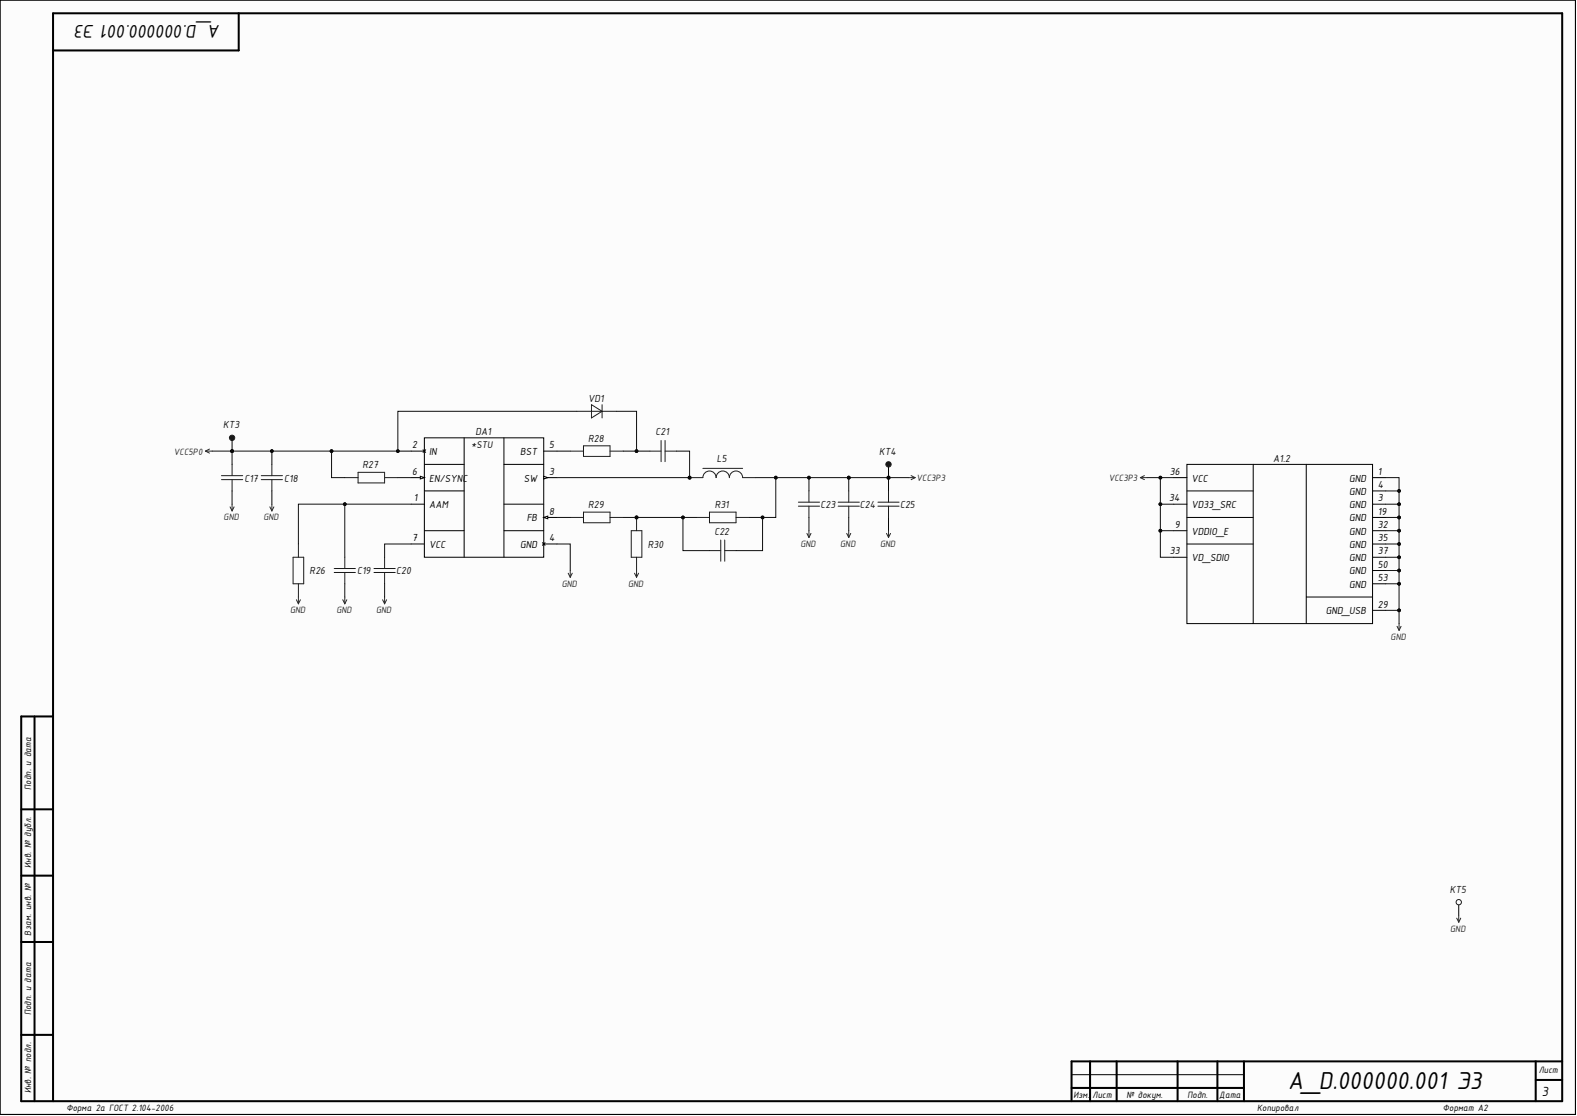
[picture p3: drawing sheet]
<svg xmlns="http://www.w3.org/2000/svg" width="594mm" height="420mm" viewBox="0 0 594 420" stroke-linecap="round" stroke-linejoin="round" font-family="sans-serif">
<path d="M0 0h593.1v419.6h-593.1z" fill-rule="evenodd" fill="#fcfcfc"/>
<path d="M0 0h593.1v419.6h-593.1z" fill="none" stroke="#000" stroke-width=".38"/>
<path d="M0 0h593.1v419.6h-593.1z" fill-rule="evenodd" fill="#fcfcfc"/>
<g fill="none" stroke="#000" stroke-width=".38">
<path d="M0 0h593.1v419.6h-593.1zM159.8 164.8h44.9v45h-44.9zM204.7 179.8h5M204.7 169.8h5M441.9 179.8h5M446.9 174.8h69.9v60h-69.9zM471.8 174.8v60M491.8 174.8v60M516.8 179.8h4.9M154.8 189.8h5M441.9 199.8h5M441.9 189.8h5"/>
<path d="M446.9 194.8h24.9M446.9 184.8h24.9M516.8 194.8h4.9M516.8 199.8h4.9M516.8 189.8h4.9M516.8 184.8h4.9M204.7 204.8h5M441.9 209.8h5M446.9 204.8h24.9M516.8 204.8h4.9M516.8 209.8h4.9M516.8 214.8h4.9"/>
<path d="M516.8 219.8h4.9M491.8 224.8h25M516.8 229.8h4.9M403.4 404.6h64.9"/>
</g>
<g fill="none" stroke="#000" stroke-width=".76">
<path d="M89.9 5v14h-69.9M13 269.7v144.9M20 269.7h-12v144.9h580.2v-409.6h-568.2v409.6M8 304.7h12M8 329.7h12M8 354.6h12M8 389.6h12M410.4 399.6v15M420.4 399.6v15M443.4 399.6v15M458.3 399.6v15M468.3 399.6v15"/>
<path d="M578.2 399.6v15M588.2 399.6h-184.8v15M403.4 409.6h64.9M578.2 406.6h10"/>
</g>
<path d="M429.3 179.8l1.6 .8M429.3 179.8h2.6M430.9 179.1l-1.6 .7M526 235.8l.7 1.5M526.7 234.8v2.5M527.5 235.8l-.8 1.5" fill="none" stroke="#262626" stroke-width=".38"/>
<path d="M204.7 179.3l1.5 .5-1.5 .5z" fill="#fbfbfb"/>
<path d="M154.8 169.8h5M159.3 169.3l1 1M159.8 174.8h14.9M160.3 169.3l-1 1M174.7 164.8v45M189.7 164.8v45M189.7 174.8h15M204.7 179.3l1.5 .5-1.5 .5zM159.8 184.8h14.9M204.7 194.8h5M204.2 204.3l1 1M205.2 204.3l-1 1" fill="none" stroke="#000" stroke-width=".38"/>
<path d="M204.7 194.8l1.5-.5v1z" fill="#fbfbfb"/>
<path d="M154.8 179.8h5M204.7 194.8l1.5-.5v1zM154.8 204.8h5" fill="none" stroke="#000" stroke-width=".38"/>
<path d="M158.3 179.3l1.5 .5-1.5 .5z" fill="#fbfbfb"/>
<path d="M158.3 179.3l1.5 .5-1.5 .5zM159.8 199.8h14.9M189.7 189.8h15M189.7 199.8h15" fill="none" stroke="#000" stroke-width=".38"/>
<path d="M217.2 154.9h15M222.7 152.4l4 2.5-4 2.4zM226.7 152.4v4.9M214.7 169.8h5M219.7 167.8h10v4h-10zM229.7 169.8h5M244.7 169.8h4.2M248.9 165.8v8M250.4 169.8h4.2M250.4 165.8v8" fill="none" stroke="#1c1c1c" stroke-width=".38"/>
<circle cx="259.6" cy="179.8" r=".51" fill="#0e0e0e"/>
<circle cx="259.6" cy="179.8" r=".51" fill="none" stroke="#0e0e0e" stroke-width=".38"/>
<path d="M259.6 179.8h5a2.49 2.49 0 0 1 2.5-2.5 2.49 2.49 0 0 1 2.5 2.5 2.49 2.49 0 0 1 2.5-2.5 2.49 2.49 0 0 1 2.5 2.5 2.5 2.5 0 0 1 2.5-2.5 2.5 2.5 0 0 1 2.5 2.5" fill="none" stroke="#1c1c1c" stroke-width=".38"/>
<circle cx="259.6" cy="179.8" r=".51" fill="#0e0e0e"/>
<circle cx="259.6" cy="179.8" r=".51" fill="none" stroke="#0e0e0e" stroke-width=".38"/>
<path d="M264.6 176.3h15M279.6 179.8h5M214.7 194.8h5M219.7 192.8h10v4h-10zM229.7 194.8h5M262.1 194.8h5M267.1 192.8h10v4h-10zM277.1 194.8h5" fill="none" stroke="#1c1c1c" stroke-width=".38"/>
<circle cx="239.7" cy="194.8" r=".51" fill="#0e0e0e"/>
<circle cx="239.7" cy="194.8" r=".51" fill="none" stroke="#0e0e0e" stroke-width=".38"/>
<path d="M239.7 194.8v5M239.7 209.8v5" fill="none" stroke="#1c1c1c" stroke-width=".38"/>
<circle cx="239.7" cy="194.8" r=".51" fill="#0e0e0e"/>
<circle cx="239.7" cy="194.8" r=".51" fill="none" stroke="#0e0e0e" stroke-width=".38"/>
<g fill="none" stroke="#1c1c1c" stroke-width=".38">
<path d="M83.4 179.1h8M87.4 174.8v4.3M98.4 179.1h8M102.4 174.8v4.3M129.8 179.8h5M134.8 177.8h10v4h-10zM144.8 179.8h5M83.4 180.6h8M87.4 180.6v4.2M98.4 180.6h8M102.4 180.6v4.2M237.7 199.8h3.9v10h-3.9z"/>
<path d="M300.6 190.6h8M300.6 189.1h8M304.6 184.8v4.3M304.6 190.6v4.2M315.5 190.6h8M315.5 189.1h8M319.5 184.8v4.3M319.5 190.6v4.2M330.5 190.6h8M330.5 189.1h8M334.5 184.8v4.3M334.5 190.6v4.2"/>
<path d="M110.3 209.8h4v10h-4zM112.3 204.8v5M112.3 219.8v5M125.8 215.5h8M125.8 214h8M129.8 209.8v4.2M129.8 215.5v4.3M140.8 215.5h8M140.8 214h8M144.8 209.8v4.2M144.8 215.5v4.3M267.1 207.3h4.3"/>
<path d="M271.4 203.3v8M272.9 207.3h4.2M272.9 203.3v8"/>
</g>
<g fill="none" stroke="#262626" stroke-width=".38">
<path d="M77.3 169.8l1.6 .8M77.3 169.8h2.6M78.9 169.1l-1.6 .7M342 179.8h2.5M343 179.1l1.5 .7M344.5 179.8l-1.5 .8M86.6 190.8l.8 1.5M87.4 189.8v2.5M88.1 190.8l-.7 1.5M101.6 190.8l.8 1.5M102.4 189.8v2.5M103.1 190.8l-.7 1.5"/>
<path d="M304.6 199.8v2.5M319.5 199.8v2.5M334.5 199.8v2.5M213.9 215.8l.8 1.5M214.7 214.8v2.5M215.5 215.8l-.8 1.5M238.9 215.8l.8 1.5M239.7 214.8v2.5M240.4 215.8l-.7 1.5M303.8 200.8l.8 1.5M305.3 200.8l-.7 1.5M318.8 200.8l.7 1.5"/>
<path d="M320.3 200.8l-.8 1.5M333.8 200.8l.7 1.5M335.3 200.8l-.8 1.5M111.6 225.8l.7 1.5M112.3 224.8v2.5M113.1 225.8l-.8 1.5M129.1 225.8l.7 1.5M129.8 224.8v2.5M130.6 225.8l-.8 1.5M144 225.8l.8 1.5M144.8 224.8v2.5M145.6 225.8l-.8 1.5"/>
</g>
<path d="M549.2 339.7v5" fill="none" stroke="#000" stroke-width=".38"/>
<circle cx="549.2" cy="339.7" r="1" fill="#fefefe"/>
<circle cx="549.2" cy="339.7" r="1" fill="none" stroke="#1c1c1c" stroke-width=".38"/>
<path d="M548.4 345.7l.8 1.5M549.2 344.7v2.5M550 345.7l-.8 1.5" fill="none" stroke="#262626" stroke-width=".38"/>
<circle cx="334.5" cy="179.8" r=".51" fill="#0e0e0e"/>
<circle cx="334.5" cy="179.8" r=".51" fill="none" stroke="#0e0e0e" stroke-width=".38"/>
<path d="M334.5 174.8v5" fill="none" stroke="#000" stroke-width=".38"/>
<circle cx="334.5" cy="179.8" r=".51" fill="#0e0e0e"/>
<circle cx="334.5" cy="179.8" r=".51" fill="none" stroke="#0e0e0e" stroke-width=".38"/>
<circle cx="334.5" cy="174.8" r="1" fill="#1c1c1c"/>
<circle cx="334.5" cy="174.8" r="1" fill="none" stroke="#1c1c1c" stroke-width=".38"/>
<circle cx="87.4" cy="169.8" r=".51" fill="#0e0e0e"/>
<circle cx="87.4" cy="169.8" r=".51" fill="none" stroke="#0e0e0e" stroke-width=".38"/>
<path d="M87.4 164.8v5" fill="none" stroke="#000" stroke-width=".38"/>
<circle cx="87.4" cy="169.8" r=".51" fill="#0e0e0e"/>
<circle cx="87.4" cy="169.8" r=".51" fill="none" stroke="#0e0e0e" stroke-width=".38"/>
<circle cx="87.4" cy="164.8" r="1" fill="#1c1c1c"/>
<circle cx="87.4" cy="164.8" r="1" fill="none" stroke="#1c1c1c" stroke-width=".38"/>
<path d="M441.9 179.8h-5v30h5" fill="none" stroke="#0e0e0e" stroke-width=".38"/>
<circle cx="436.9" cy="199.8" r=".51" fill="#0e0e0e"/>
<circle cx="436.9" cy="199.8" r=".51" fill="none" stroke="#0e0e0e" stroke-width=".38"/>
<circle cx="436.9" cy="189.8" r=".51" fill="#0e0e0e"/>
<circle cx="436.9" cy="189.8" r=".51" fill="none" stroke="#0e0e0e" stroke-width=".38"/>
<circle cx="436.9" cy="179.8" r=".51" fill="#0e0e0e"/>
<g fill="none" stroke="#0e0e0e" stroke-width=".38">
<path d="M436.9 189.8h5"/>
<circle cx="436.9" cy="179.8" r=".51"/>
</g>
<circle cx="436.9" cy="189.8" r=".51" fill="#0e0e0e"/>
<g fill="none" stroke="#0e0e0e" stroke-width=".38">
<path d="M436.9 199.8h5"/>
<circle cx="436.9" cy="189.8" r=".51"/>
</g>
<circle cx="436.9" cy="199.8" r=".51" fill="#0e0e0e"/>
<g fill="none" stroke="#0e0e0e" stroke-width=".38">
<path d="M521.7 179.8h5v55"/>
<circle cx="436.9" cy="199.8" r=".51"/>
</g>
<circle cx="526.7" cy="184.8" r=".51" fill="#0e0e0e"/>
<circle cx="526.7" cy="184.8" r=".51" fill="none" stroke="#0e0e0e" stroke-width=".38"/>
<circle cx="526.7" cy="189.8" r=".51" fill="#0e0e0e"/>
<circle cx="526.7" cy="189.8" r=".51" fill="none" stroke="#0e0e0e" stroke-width=".38"/>
<circle cx="526.7" cy="194.8" r=".51" fill="#0e0e0e"/>
<circle cx="526.7" cy="194.8" r=".51" fill="none" stroke="#0e0e0e" stroke-width=".38"/>
<circle cx="526.7" cy="199.8" r=".51" fill="#0e0e0e"/>
<circle cx="526.7" cy="199.8" r=".51" fill="none" stroke="#0e0e0e" stroke-width=".38"/>
<circle cx="526.7" cy="204.8" r=".51" fill="#0e0e0e"/>
<circle cx="526.7" cy="204.8" r=".51" fill="none" stroke="#0e0e0e" stroke-width=".38"/>
<circle cx="526.7" cy="209.8" r=".51" fill="#0e0e0e"/>
<circle cx="526.7" cy="209.8" r=".51" fill="none" stroke="#0e0e0e" stroke-width=".38"/>
<circle cx="526.7" cy="214.8" r=".51" fill="#0e0e0e"/>
<circle cx="526.7" cy="214.8" r=".51" fill="none" stroke="#0e0e0e" stroke-width=".38"/>
<circle cx="526.7" cy="219.8" r=".51" fill="#0e0e0e"/>
<circle cx="526.7" cy="219.8" r=".51" fill="none" stroke="#0e0e0e" stroke-width=".38"/>
<circle cx="526.7" cy="229.8" r=".51" fill="#0e0e0e"/>
<g fill="none" stroke="#0e0e0e" stroke-width=".38">
<path d="M521.7 229.8h5"/>
<circle cx="526.7" cy="229.8" r=".51"/>
</g>
<circle cx="526.7" cy="229.8" r=".51" fill="#0e0e0e"/>
<g fill="none" stroke="#0e0e0e" stroke-width=".38">
<path d="M521.7 219.8h5"/>
<circle cx="526.7" cy="229.8" r=".51"/>
</g>
<circle cx="526.7" cy="219.8" r=".51" fill="#0e0e0e"/>
<g fill="none" stroke="#0e0e0e" stroke-width=".38">
<path d="M521.7 214.8h5"/>
<circle cx="526.7" cy="219.8" r=".51"/>
</g>
<circle cx="526.7" cy="214.8" r=".51" fill="#0e0e0e"/>
<g fill="none" stroke="#0e0e0e" stroke-width=".38">
<path d="M521.7 209.8h5"/>
<circle cx="526.7" cy="214.8" r=".51"/>
</g>
<circle cx="526.7" cy="209.8" r=".51" fill="#0e0e0e"/>
<g fill="none" stroke="#0e0e0e" stroke-width=".38">
<path d="M521.7 204.8h5"/>
<circle cx="526.7" cy="209.8" r=".51"/>
</g>
<circle cx="526.7" cy="204.8" r=".51" fill="#0e0e0e"/>
<g fill="none" stroke="#0e0e0e" stroke-width=".38">
<path d="M521.7 199.8h5"/>
<circle cx="526.7" cy="204.8" r=".51"/>
</g>
<circle cx="526.7" cy="199.8" r=".51" fill="#0e0e0e"/>
<g fill="none" stroke="#0e0e0e" stroke-width=".38">
<path d="M521.7 194.8h5"/>
<circle cx="526.7" cy="199.8" r=".51"/>
</g>
<circle cx="526.7" cy="194.8" r=".51" fill="#0e0e0e"/>
<g fill="none" stroke="#0e0e0e" stroke-width=".38">
<path d="M521.7 189.8h5"/>
<circle cx="526.7" cy="194.8" r=".51"/>
</g>
<circle cx="526.7" cy="189.8" r=".51" fill="#0e0e0e"/>
<g fill="none" stroke="#0e0e0e" stroke-width=".38">
<path d="M521.7 184.8h5"/>
<circle cx="526.7" cy="189.8" r=".51"/>
</g>
<circle cx="526.7" cy="184.8" r=".51" fill="#0e0e0e"/>
<g fill="none" stroke="#0e0e0e" stroke-width=".38">
<path d="M431.9 179.8h5"/>
<circle cx="526.7" cy="184.8" r=".51"/>
</g>
<circle cx="436.9" cy="179.8" r=".51" fill="#0e0e0e"/>
<g fill="none" stroke="#0e0e0e" stroke-width=".38">
<path d="M232.2 154.9h7.5v14.9h-5M209.7 169.8h5"/>
<circle cx="436.9" cy="179.8" r=".51"/>
</g>
<circle cx="239.7" cy="169.8" r=".51" fill="#0e0e0e"/>
<g fill="none" stroke="#0e0e0e" stroke-width=".38">
<path d="M217.2 154.9h-67.4v14.9h5"/>
<circle cx="239.7" cy="169.8" r=".51"/>
</g>
<circle cx="149.8" cy="169.8" r=".51" fill="#0e0e0e"/>
<g fill="none" stroke="#0e0e0e" stroke-width=".38">
<path d="M239.7 169.8h5"/>
<circle cx="149.8" cy="169.8" r=".51"/>
</g>
<circle cx="239.7" cy="169.8" r=".51" fill="#0e0e0e"/>
<g fill="none" stroke="#0e0e0e" stroke-width=".38">
<path d="M254.6 169.8h5v10h-49.9"/>
<circle cx="239.7" cy="169.8" r=".51"/>
</g>
<circle cx="259.6" cy="179.8" r=".51" fill="#0e0e0e"/>
<g fill="none" stroke="#0e0e0e" stroke-width=".38">
<path d="M209.7 194.8h5M234.7 194.8h22.4v12.5h10"/>
<circle cx="259.6" cy="179.8" r=".51"/>
</g>
<circle cx="257.1" cy="194.8" r=".51" fill="#0e0e0e"/>
<circle cx="257.1" cy="194.8" r=".51" fill="none" stroke="#0e0e0e" stroke-width=".38"/>
<circle cx="239.7" cy="194.8" r=".51" fill="#0e0e0e"/>
<g fill="none" stroke="#0e0e0e" stroke-width=".38">
<path d="M257.1 194.8h5"/>
<circle cx="239.7" cy="194.8" r=".51"/>
</g>
<circle cx="257.1" cy="194.8" r=".51" fill="#0e0e0e"/>
<g fill="none" stroke="#0e0e0e" stroke-width=".38">
<path d="M282.1 194.8h5v12.5h-10"/>
<circle cx="257.1" cy="194.8" r=".51"/>
</g>
<circle cx="287.1" cy="194.8" r=".51" fill="#0e0e0e"/>
<g fill="none" stroke="#0e0e0e" stroke-width=".38">
<path d="M284.6 179.8h7.5v15h-5"/>
<circle cx="287.1" cy="194.8" r=".51"/>
</g>
<circle cx="287.1" cy="194.8" r=".51" fill="#0e0e0e"/>
<circle cx="287.1" cy="194.8" r=".51" fill="none" stroke="#0e0e0e" stroke-width=".38"/>
<circle cx="292.1" cy="179.8" r=".51" fill="#0e0e0e"/>
<g fill="none" stroke="#0e0e0e" stroke-width=".38">
<path d="M154.8 189.8h-25v20M129.8 219.8v5M144.8 219.8v5M154.8 204.8h-10v5M209.7 204.8h5v10"/>
<circle cx="292.1" cy="179.8" r=".51"/>
</g>
<circle cx="129.8" cy="189.8" r=".51" fill="#0e0e0e"/>
<g fill="none" stroke="#0e0e0e" stroke-width=".38">
<path d="M129.8 189.8h-17.5v15"/>
<circle cx="129.8" cy="189.8" r=".51"/>
</g>
<circle cx="129.8" cy="189.8" r=".51" fill="#0e0e0e"/>
<g fill="none" stroke="#0e0e0e" stroke-width=".38">
<path d="M124.8 169.8v10h5M149.8 179.8h5"/>
<circle cx="129.8" cy="189.8" r=".51"/>
</g>
<circle cx="124.8" cy="169.8" r=".51" fill="#0e0e0e"/>
<g fill="none" stroke="#0e0e0e" stroke-width=".38">
<path d="M292.1 179.8h49.9"/>
<circle cx="124.8" cy="169.8" r=".51"/>
</g>
<circle cx="292.1" cy="179.8" r=".51" fill="#0e0e0e"/>
<circle cx="292.1" cy="179.8" r=".51" fill="none" stroke="#0e0e0e" stroke-width=".38"/>
<circle cx="304.6" cy="179.8" r=".51" fill="#0e0e0e"/>
<circle cx="304.6" cy="179.8" r=".51" fill="none" stroke="#0e0e0e" stroke-width=".38"/>
<circle cx="319.5" cy="179.8" r=".51" fill="#0e0e0e"/>
<circle cx="319.5" cy="179.8" r=".51" fill="none" stroke="#0e0e0e" stroke-width=".38"/>
<circle cx="334.5" cy="179.8" r=".51" fill="#0e0e0e"/>
<g fill="none" stroke="#0e0e0e" stroke-width=".38">
<path d="M79.9 169.8h69.9"/>
<circle cx="334.5" cy="179.8" r=".51"/>
</g>
<circle cx="149.8" cy="169.8" r=".51" fill="#0e0e0e"/>
<circle cx="149.8" cy="169.8" r=".51" fill="none" stroke="#0e0e0e" stroke-width=".38"/>
<circle cx="124.8" cy="169.8" r=".51" fill="#0e0e0e"/>
<circle cx="124.8" cy="169.8" r=".51" fill="none" stroke="#0e0e0e" stroke-width=".38"/>
<circle cx="102.4" cy="169.8" r=".51" fill="#0e0e0e"/>
<circle cx="102.4" cy="169.8" r=".51" fill="none" stroke="#0e0e0e" stroke-width=".38"/>
<circle cx="87.4" cy="169.8" r=".51" fill="#0e0e0e"/>
<g fill="none" stroke="#0e0e0e" stroke-width=".38">
<path d="M304.6 179.8v5"/>
<circle cx="87.4" cy="169.8" r=".51"/>
</g>
<circle cx="304.6" cy="179.8" r=".51" fill="#0e0e0e"/>
<g fill="none" stroke="#0e0e0e" stroke-width=".38">
<path d="M319.5 179.8v5"/>
<circle cx="304.6" cy="179.8" r=".51"/>
</g>
<circle cx="319.5" cy="179.8" r=".51" fill="#0e0e0e"/>
<g fill="none" stroke="#0e0e0e" stroke-width=".38">
<path d="M334.5 179.8v5"/>
<circle cx="319.5" cy="179.8" r=".51"/>
</g>
<circle cx="334.5" cy="179.8" r=".51" fill="#0e0e0e"/>
<g fill="none" stroke="#0e0e0e" stroke-width=".38">
<path d="M87.4 169.8v5M304.6 194.8v5M319.5 194.8v5M334.5 194.8v5"/>
<circle cx="334.5" cy="179.8" r=".51"/>
</g>
<circle cx="87.4" cy="169.8" r=".51" fill="#0e0e0e"/>
<g fill="none" stroke="#0e0e0e" stroke-width=".38">
<path d="M102.4 169.8v5M87.4 184.8v5M102.4 184.8v5"/>
<circle cx="87.4" cy="169.8" r=".51"/>
</g>
<circle cx="102.4" cy="169.8" r=".51" fill="#0e0e0e"/>
<circle cx="102.4" cy="169.8" r=".51" fill="none" stroke="#0e0e0e" stroke-width=".38"/>
<circle cx="319.5" cy="179.8" r=".51" fill="#0e0e0e"/>
<circle cx="319.5" cy="179.8" r=".51" fill="none" stroke="#0e0e0e" stroke-width=".38"/>
<text font-size="10.1" x="485" y="410.1">A_D.000000.001 Э3</text>
<text font-size="7.5" x="82.9" y="9.3" transform="rotate(-180 82.9 9.3)">A_D.000000.001 Э3</text>
<text font-size="5.4" x="580.5" y="412.5">3</text>
<g font-size="4.2" fill="#0e0e0e">
<text x="221.4" y="151.3">VD1</text>
<text x="84" y="161.3">KT3</text>
<text x="179" y="163.8">DA1</text>
<text x="221.4" y="166.3">R28</text>
<text x="246.8" y="163.8">C21</text>
<text x="269.9" y="173.8">L5</text>
<text x="331" y="171.3">KT4</text>
<text x="479.3" y="173.8">A1.2</text>
<text x="136.5" y="176.3">R27</text>
<text x="92" y="181.3">C17</text>
<text x="107" y="181.3">C18</text>
<text x="221.4" y="191.3">R29</text>
<text x="269.1" y="191.3">R31</text>
<text x="308.9" y="191.3">C23</text>
<text x="323.7" y="191.3">C24</text>
<text x="338.9" y="191.3">C25</text>
<text x="269" y="201.3">C22</text>
<text x="243.9" y="206.3">R30</text>
<text x="116.6" y="216.3">R26</text>
<text x="134.5" y="216.3">C19</text>
<text x="149.2" y="216.3">C20</text>
<text x="545.8" y="336.1">KT5</text>
</g>
<g font-size="4.2">
<text x="155.2" y="168.8">2</text>
<text x="161.6" y="171.3">IN</text>
<text x="195.9" y="171.3">BST</text>
<text x="206.7" y="168.8">5</text>
<text x="155.2" y="178.7">6</text>
<text x="206.7" y="178.7">3</text>
<text x="440.5" y="178.7">36</text>
<text x="518.8" y="178.7">1</text>
<text x="161.6" y="181.3">EN/SYNC</text>
<text x="197.2" y="181.3">SW</text>
<text x="448.6" y="181.3">VCC</text>
<text x="507.9" y="181.3">GND</text>
<text x="518.8" y="183.8">4</text>
<text x="155.8" y="188.8">1</text>
<text x="161.6" y="191.3">AAM</text>
<text x="440.2" y="188.8">34</text>
<text x="448.6" y="191.3">VD33_SRC</text>
<text x="507.9" y="191.3">GND</text>
<text x="507.9" y="186.3">GND</text>
<text x="518.8" y="188.8">3</text>
<text x="198.3" y="196.3">FB</text>
<text x="206.7" y="193.8">8</text>
<text x="507.9" y="196.3">GND</text>
<text x="518.8" y="193.8">19</text>
<text x="155.2" y="203.7">7</text>
<text x="206.7" y="203.7">4</text>
<text x="442.3" y="198.7">9</text>
<text x="448.6" y="201.3">VDDIO_E</text>
<text x="507.9" y="201.3">GND</text>
<text x="518.8" y="203.7">35</text>
<text x="518.8" y="198.7">32</text>
<text x="161.6" y="206.3">VCC</text>
<text x="195.9" y="206.3">GND</text>
<text x="440.5" y="208.7">33</text>
<text x="507.9" y="206.3">GND</text>
<text x="518.8" y="208.7">37</text>
<text x="448.6" y="211.3">VD_SDIO</text>
<text x="507.9" y="211.3">GND</text>
<text x="518.8" y="213.7">50</text>
<text x="507.9" y="216.3">GND</text>
<text x="507.9" y="221.2">GND</text>
<text x="518.8" y="218.7">53</text>
<text x="499.1" y="231.3">GND_USB</text>
<text x="518.8" y="228.7">29</text>
</g>
<text font-size="4" x="177.4" y="168.7">*STU</text>
<g font-size="3.8" fill="#262626">
<text x="65.4" y="171.2">VCC5P0</text>
<text x="345.1" y="181.2">VCC3P3</text>
<text x="417.4" y="181.2">VCC3P3</text>
<text x="84.2" y="196">GND</text>
<text x="99.2" y="196">GND</text>
<text x="301.4" y="205.9">GND</text>
<text x="316.4" y="205.9">GND</text>
<text x="331.4" y="205.9">GND</text>
<text x="211.5" y="220.9">GND</text>
<text x="236.5" y="220.9">GND</text>
<text x="109.2" y="230.9">GND</text>
<text x="126.6" y="230.9">GND</text>
<text x="141.6" y="230.9">GND</text>
<text x="523.6" y="240.9">GND</text>
<text x="546" y="350.8">GND</text>
</g>
<g font-size="3.8">
<text x="11.8" y="297.4" transform="rotate(-90 11.8 297.4)">Подп. и дата</text>
<text x="11.8" y="326.8" transform="rotate(-90 11.8 326.8)">Инв. № дубл.</text>
<text x="11.8" y="352.3" transform="rotate(-90 11.8 352.3)">Взам. инв. №</text>
<text x="11.8" y="382.3" transform="rotate(-90 11.8 382.3)">Подп. и дата</text>
<text x="579.4" y="403.9">Лист</text>
<text x="11.8" y="411.7" transform="rotate(-90 11.8 411.7)">Инв. № подл.</text>
<text x="404.1" y="413.4">Изм.</text>
<text x="411.4" y="413.4">Лист</text>
<text x="424.1" y="413.4">№ докум.</text>
<text x="447.1" y="413.4">Подп.</text>
<text x="459.1" y="413.4">Дата</text>
<text x="25" y="418.4">Форма 2а ГОСТ 2.104-2006</text>
<text x="473.3" y="418.4">Копировал</text>
<text x="543.2" y="418.4">Формат А2</text>
</g>
</svg>
